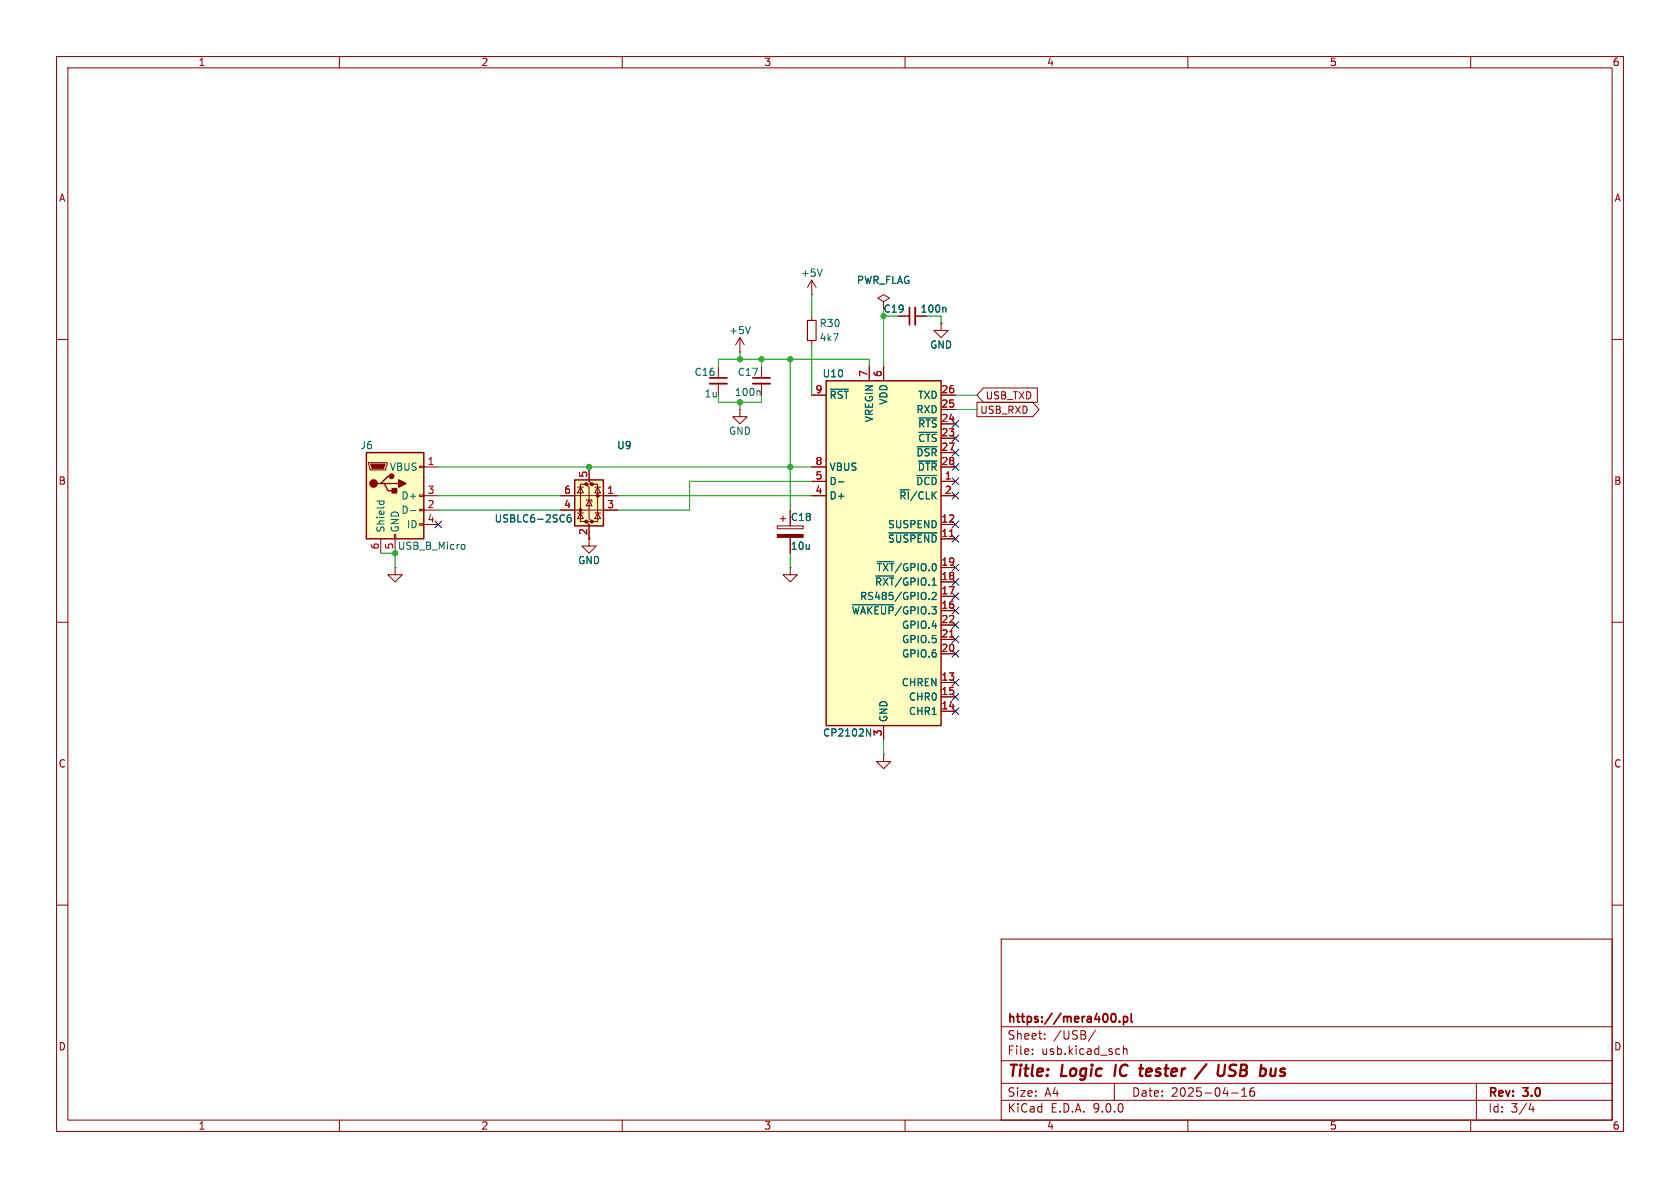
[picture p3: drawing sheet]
<svg xmlns="http://www.w3.org/2000/svg" width="297mm" height="210mm" viewBox="0 0 297 210" stroke-linecap="round" stroke-linejoin="round" font-family="sans-serif">
<g fill="none" stroke="#840000" stroke-width=".18">
<path d="M10 10h277v190h-277zM12 12h273v186h-273zM60 10v2M110 10v2M160 10v2M210 10v2M260 10v2M143.5 55.9v.7M166.4 57.2v1.2h1.2l-1.2 1.3-1.3-1.3h1.3M166.4 57.2h.1M10 60h2M130.8 72.4v1.3h1.3l-1.3 1.2-1.3-1.2h1.3"/>
<path d="M130.8 72.4h.1M134.6 64.8v2M134.6 67.8v2.1M143.5 60.2v.8M285 60h2M10 110h2M285 110h2M10 160h2M177 166h108v32h-108zM285 160h2M60 198v2M110 198v2"/>
<path d="M160 198v2M177 194.5h108M177 191.5h108M177 187.5h108M177 181.5h108M182.5 186.3v.1M182.5 185.5v.1M184.7 183.6v.1M184.7 182.8v.1M193.7 182.1l-1.3 2M197 191.5v3M197.8 185.4l.2 .1"/>
<path d="M198 186.3l-.2 .1M198.6 184.9v1.5M198.6 185.5l.2-.1 .4 .1v.9M210 198v2M217.7 193.2h1.2M219.5 193.8h.9M219.5 192.7l.5-.4v1.5M221.7 192.3a.59 .59 0 0 0-.7 .6v.6l.1 .2 .4 .1 .2-.1 .1-.5-.1-.3h-.5l-.2 .3M260 198v2M261 191.5v6.5M270.7 195l-.4 1.1h.9M271 195.6v1"/>
</g>
<path d="M197.3 188.2l-.3 2M201.4 188.9h.7M201.8 190.2h.2M213.3 188.1l-2.1 2.6M216.6 188.2l-.3 1.8M217.2 190.1l.8 .1M217.8 188.2l-.2 .1a.46 .46 0 0 0-.2 .5 .46 .46 0 0 0 .3 .4l.4 .1M225.6 188.9l-.2 1.3" fill="none" stroke="#840000" stroke-width=".4"/>
<path d="M133.1 66.8h3M196.4 179.8l.2-.5 .2-.1a.81 .81 0 0 1 .6 .6 .81 .81 0 0 1-.3 .8h-.5l-.2-.5M198.6 179.8l.5-.1 .2 .3v.4l-.1 .2h-.6M198.6 179.7v1.5M200 179.2v1.3l.2 .2M197.9 180.5v.2" fill="none" stroke="#840000" stroke-width=".3"/>
<path d="M133.1 67.8h3" fill="none" stroke="#840000" stroke-width=".33"/>
<path d="M134.2 69.1l.2 .2v.6" fill="none" stroke="#006464" stroke-width=".18"/>
<path d="M142.7 56.6h1.6v3.6h-1.6z" fill="none" stroke="#840000" stroke-width=".2"/>
<path d="M101.6 84.8h5.1v8.2h-5.1z" fill="#ffffc2"/>
<g fill="#840000" stroke="#840000" stroke-width=".18">
<path d="M137.4 94.5h4.6v.5h-4.6z"/>
<circle cx="105.7" cy="87.6" r=".25"/>
<circle cx="104.6" cy="85.6" r=".25"/>
<circle cx="104.6" cy="92.2" r=".25"/>
<circle cx="103.6" cy="85.6" r=".25"/>
<circle cx="103.6" cy="92.2" r=".25"/>
<circle cx="102.6" cy="90.2" r=".25"/>
</g>
<g fill="none" stroke="#840000" stroke-width=".18">
<path d="M130.8 59.7l-.8 1.3M130.8 59.7l.8 1.3M130.8 59.7v2.5M158.7 55.9h2.1M161.8 55.9h2M130.8 62.2h.1M99.1 87.6h10.1M99.1 90.2h10.1M102.1 90.7h1M102.1 86.1h1M102.6 86.1l.5 1h-1zM102.6 90.7l.5 1h-1z"/>
<path d="M103.6 88.4h1v.4M103.6 85.6h-1v6.6h1M104.1 82.6v2.5l.5 .5h-1l.5 .5v5.6l.5 .5h-1l.5 .5v3.8h1.3l-1.3 1.3-1.2-1.3h1.2M104.1 88.4l.5 1h-1zM104.6 85.6h1.1v6.6h-1.1M105.2 90.7h1M105.2 86.1h1M105.7 86.1l.5 1h-1zM105.7 90.7l.5 1h-1zM137.4 93h4.6v.5h-4.6zM137.9 91.7h1M138.4 91.2v1"/>
<path d="M139.7 90.2v2.8M139.7 95v2.8M69.8 100.3v1.3h1.3l-1.3 1.3-1.2-1.3h1.2M69.8 100.3h.1M139.7 100.3v1.3h1.3l-1.3 1.3-1.3-1.3h1.3M139.7 100.3h.1M156.2 133.4v1.2h1.3l-1.3 1.3-1.3-1.3h1.3M156.2 133.4h.1"/>
</g>
<path d="M101.6 84.8h5.1v8.2h-5.1z" fill="none" stroke="#840000" stroke-width=".25"/>
<path d="M132.6 57.7l-.4 1.3M167 54.3l.2 .2v.7M100.9 91l-.4 .1a.86 .86 0 0 0 0 1.2l.4-.1 .1-.5-.2-.2h-.3l-.2 .2" fill="none" stroke="#006464" stroke-width=".18"/>
<path d="M160.8 54.4v3" fill="none" stroke="#840000" stroke-width=".3"/>
<path d="M161.8 54.4v3" fill="none" stroke="#840000" stroke-width=".33"/>
<path d="M64.8 80h10.1v15.3h-10.1z" fill="#ffffc2"/>
<path d="M64.8 80h10.1v15.3h-10.1zM67.3 85.5h.6l.7 1.2h1.2M67.9 85.5h2.6M69.2 84.2h-.6l-1.3 1.3h-.6" fill="none" stroke="#840000" stroke-width=".25"/>
<g fill="none" stroke="#840000" stroke-width=".18">
<path d="M156.2 53.3l1-.6-1-.6-1 .6 1 .6v1.3M65.2 81.8h3.3v.2l-.3 1.1h-2.8zM67.3 95.3v2.5M69.7 94.5h.3v.8h-.3zM69.8 95.3v2.5M74.2 82.4h.7v.3h-.7zM74.2 87.5h.7v.3h-.7zM74.2 90h.7v.3h-.7zM74.2 92.6h.7v.2h-.7zM74.9 82.6h2.6M74.9 87.6h2.6M74.9 90.2h2.6"/>
<path d="M74.9 92.7h2.6"/>
</g>
<path d="M65.5 82h2.6l-.3 .8h-2z" fill="#840000" stroke="#840000" stroke-width=".18"/>
<g fill="#840000" stroke="#840000" stroke-width=".25">
<path d="M69.3 86.4h.8v.7h-.8z"/>
<path d="M70.5 84.8l1.3 .7-1.3 .6z"/>
<circle cx="66" cy="85.5" r=".63"/>
<circle cx="69.2" cy="84.2" r=".38"/>
</g>
<path d="M66.6 88.6h1.3M67.1 88.6l-.1 .3M67.8 88.6l.1 .3M72.5 90.3h1M81.8 96.3h.3l.1 .2-.1 .5-.3 .1" fill="none" stroke="#006464" stroke-width=".18"/>
<path d="M146 67.3h20.4v61h-20.4z" fill="#ffffc2"/>
<path d="M146 67.3h20.4v61h-20.4z" fill="none" stroke="#840000" stroke-width=".25"/>
<g fill="none" stroke="#840000" stroke-width=".18">
<path d="M143.5 52.1h.1M143.5 49.5l-.8 1.3M143.5 49.5l.8 1.3M143.5 49.5v2.6M158.7 55.9h2.1M161.8 55.9h2M166.4 57.2h.1M127 64.8v2M127 67.8v2.1M143.5 69.9h2.5M153.7 64.8v2.5M156.2 64.8v2.5"/>
<path d="M166.4 69.9h2.5M166.4 72.4h2.5M166.4 74.9h2.5M166.4 77.5h2.5M172.7 71.1h9.9l1.1 1.3-1.1 1.3h-9.9zM173.8 68.6h9.6v2.5h-9.6l-1.1-1.2zM99.1 87.6h2.5M99.1 90.2h2.5M104.1 82.6v2.5M104.1 92.7v2.6M106.7 87.6h2.5M106.7 90.2h2.5"/>
<path d="M139.7 90.2v2.8M139.7 95v2.8M143.5 82.6h2.5M143.5 85.1h2.5M143.5 87.6h2.5M166.4 82.6h2.5M166.4 85.1h2.5M166.4 87.6h2.5M166.4 80h2.5M166.4 92.7h2.5M166.4 95.3h2.5M166.4 100.3h2.5"/>
<path d="M166.4 102.9h2.5M166.4 105.4h2.5M166.4 108h2.5M166.4 110.5h2.5M166.4 113h2.5M166.4 115.6h2.5M156.2 128.3v2.5M166.4 120.7h2.5M166.4 123.2h2.5M166.4 125.7h2.5"/>
</g>
<g fill="none" stroke="#006464" stroke-width=".18">
<path d="M145.3 47.6l-.4 1.2M167 54.3l.2 .2v.7M146.8 68.8h3.2M162.1 79h3.5M162.4 73.9h3.2M162.4 76.4h3.2M100.9 91l-.4 .1a.86 .86 0 0 0 0 1.2l.4-.1 .1-.5-.2-.2h-.3l-.2 .2M148.2 85.2h1M155.1 99.3h2.9M157.1 94.2h8.5M162.1 84h3.5M162.4 81.5h3.2"/>
<path d="M150.7 106.9h7.3M154.8 101.8h3.2M164.2 105.9v.1M164.8 104.8l.5-.1 .2 .4-.8 .9h.8M153.2 128.8l.7 1.3v-1.3"/>
</g>
<path d="M167.9 94.8h.7M167.9 112.6h.7" fill="none" stroke="#a90000" stroke-width=".18"/>
<path d="M125.5 66.8h3" fill="none" stroke="#840000" stroke-width=".3"/>
<path d="M125.5 67.8h3" fill="none" stroke="#840000" stroke-width=".33"/>
<g fill="none" stroke="#009600" stroke-width=".18">
<path d="M143.5 52.1v3.8M156.2 55.9v8.9M166.4 55.9v1.3M127 64.8v-1.3h26.7v1.3M127 69.9v1.2h7.6v-1.2M130.8 62.2v1.3M130.8 71.1v1.3M134.6 63.5v1.3M139.7 63.5v26.7M143.5 61v8.9M168.9 69.9h3.8M168.9 72.4h3.8"/>
<path d="M67.3 97.8h2.5v2.5M77.5 82.6h66M77.5 87.6h21.6M77.5 90.2h21.6M109.2 87.6h34.3M139.7 97.8v2.5M143.5 85.1h-21.6v5.1h-12.7M156.2 130.8v2.6"/>
</g>
<g fill="none" stroke="#000084" stroke-width=".18">
<path d="M168.3 74.3l1.2 1.2M168.3 76.9l1.2 1.2M168.3 79.4l1.2 1.2M169.5 74.3l-1.2 1.2M169.5 76.9l-1.2 1.2M169.5 79.4l-1.2 1.2M76.9 92.1l1.2 1.2M78.1 92.1l-1.2 1.2M168.3 94.6l1.2 1.3M168.3 92.1l1.2 1.2M168.3 99.7l1.2 1.2M168.3 81.9l1.2 1.3"/>
<path d="M168.3 84.5l1.2 1.2M168.3 87l1.2 1.2M169.5 94.6l-1.2 1.3M169.5 92.1l-1.2 1.2M169.5 99.7l-1.2 1.2M169.5 81.9l-1.2 1.3M169.5 84.5l-1.2 1.2M169.5 87l-1.2 1.2M168.3 115l1.2 1.2M168.3 104.8l1.2 1.2M168.3 112.4l1.2 1.2M168.3 107.3l1.2 1.3"/>
<path d="M168.3 109.9l1.2 1.2M168.3 102.3l1.2 1.2M169.5 115l-1.2 1.2M169.5 104.8l-1.2 1.2M169.5 112.4l-1.2 1.2M169.5 107.3l-1.2 1.3M169.5 109.9l-1.2 1.2M169.5 102.3l-1.2 1.2M168.3 122.6l1.2 1.2M168.3 125.1l1.2 1.2M168.3 120l1.2 1.3M169.5 122.6l-1.2 1.2"/>
<path d="M169.5 125.1l-1.2 1.2M169.5 120l-1.2 1.3"/>
</g>
<g fill="#009600" stroke="#009600" stroke-width=".18">
<circle cx="156.2" cy="55.9" r=".46"/>
<circle cx="134.6" cy="63.5" r=".46"/>
<circle cx="139.7" cy="63.5" r=".46"/>
<circle cx="139.7" cy="82.6" r=".46"/>
<circle cx="104.1" cy="82.6" r=".46"/>
<circle cx="69.8" cy="97.8" r=".46"/>
<circle cx="130.8" cy="63.5" r=".46"/>
<circle cx="130.8" cy="71.1" r=".46"/>
</g>
<g font-size="2.8" fill="#840000">
<text x="178" y="190.9">Title:</text>
<text x="187.7" y="190.9">Logic</text>
<text x="197.9" y="190.9">IC</text>
<text x="203.2" y="190.9">tester</text>
<text x="214.1" y="190.9">/</text>
<text x="218.5" y="190.9">USB</text>
<text x="226.8" y="190.9">bus</text>
</g>
<g font-size="2.1" fill="#840000">
<text x="178" y="184">Sheet:</text>
<text x="178" y="181.2">https://mera400.pl</text>
<text x="186.2" y="184">/USB/</text>
<text x="178" y="186.7">File:</text>
<text x="184.1" y="186.7">usb.kicad_sch</text>
<text x="178" y="196.9">KiCad</text>
<text x="178" y="194.1">Size:</text>
<text x="184.7" y="194.1">A4</text>
<text x="185.7" y="196.9">E.D.A.</text>
<text x="193.3" y="196.9">9.0.0</text>
<text x="200" y="194.1">Date:</text>
<text x="207" y="194.1">2025-04-16</text>
<text x="263" y="194.3">Rev:</text>
<text x="263" y="196.9">Id:</text>
<text x="267.1" y="196.9">3/4</text>
<text x="269.4" y="194.3">3.0</text>
</g>
<g font-size="1.8" fill="#840000">
<text x="35" y="11.9">1</text>
<text x="85" y="11.9">2</text>
<text x="135" y="11.9">3</text>
<text x="185" y="11.9">4</text>
<text x="235" y="11.9">5</text>
<text x="285" y="11.9">6</text>
<text x="10.3" y="35.9">A</text>
<text x="285.3" y="35.9">A</text>
<text x="156.1" y="55.5">C19</text>
<text x="174.1" y="70.8">USB_TXD</text>
<text x="173.2" y="73.3">USB_RXD</text>
<text x="10.3" y="85.9">B</text>
<text x="285.3" y="85.9">B</text>
<text x="10.3" y="135.9">C</text>
<text x="285.3" y="135.9">C</text>
<text x="10.3" y="185.9">D</text>
<text x="285.3" y="185.9">D</text>
<text x="35" y="199.9">1</text>
<text x="85" y="199.9">2</text>
<text x="135" y="199.9">3</text>
<text x="185" y="199.9">4</text>
<text x="235" y="199.9">5</text>
<text x="285" y="199.9">6</text>
</g>
<g font-size="1.8" fill="#006464">
<text x="141.5" y="49.1">+5V</text>
<text x="151.4" y="50.4">PWR_FLAG</text>
<text x="128.8" y="59.3">+5V</text>
<text x="144.8" y="58">R30</text>
<text x="162.6" y="55.5">100n</text>
<text x="144.8" y="60.6">4k7</text>
<text x="164.3" y="61.8">GND</text>
<text x="122.7" y="66.6">C16</text>
<text x="124.5" y="70.5">1u</text>
<text x="129.8" y="70.2">100n</text>
<text x="130.3" y="66.6">C17</text>
<text x="145.3" y="66.9">U10</text>
<text x="146.6" y="70.7">~{RST}</text>
<text x="157.1" y="71.6" transform="rotate(-90 157.1 71.6)">VDD</text>
<text x="162.2" y="70.7">TXD</text>
<text x="128.8" y="77.1">GND</text>
<text x="154.5" y="74.7" transform="rotate(-90 154.5 74.7)">VREGIN</text>
<text x="161.9" y="73.3">RXD</text>
<text x="162.2" y="75.8">~{RTS}</text>
<text x="63.6" y="79.6">J6</text>
<text x="68.8" y="83.4">VBUS</text>
<text x="109" y="79.6">U9</text>
<text x="146.6" y="83.4">VBUS</text>
<text x="161.9" y="80.9">~{DSR}</text>
<text x="162.2" y="83.4">~{DTR}</text>
<text x="162.2" y="78.3">~{CTS}</text>
<text x="70.9" y="88.5">D+</text>
<text x="146.6" y="86">D-</text>
<text x="146.6" y="88.5">D+</text>
<text x="158.9" y="88.5">~{RI}/CLK</text>
<text x="161.8" y="86">~{DCD}</text>
<text x="68.2" y="94.2" transform="rotate(-90 68.2 94.2)">Shield</text>
<text x="70.7" y="94.2" transform="rotate(-90 70.7 94.2)">GND</text>
<text x="70.9" y="91">D-</text>
<text x="71.8" y="93.6">ID</text>
<text x="87.3" y="92.6">USBLC6-2SC6</text>
<text x="139.7" y="92.3">C18</text>
<text x="156.9" y="93.6">SUSPEND</text>
<text x="70.2" y="97.4">USB_B_Micro</text>
<text x="102.1" y="99.9">GND</text>
<text x="139.7" y="97.4">10u</text>
<text x="154.9" y="101.2">~{TXT}/GPIO.0</text>
<text x="156.9" y="96.1">~{SUSPEND}</text>
<text x="151.9" y="106.3">RS485/GPIO.2</text>
<text x="154.6" y="103.7">~{RXT}/GPIO.1</text>
<text x="150.5" y="108.8">~{WAKEUP}/GPIO.3</text>
<text x="159.4" y="111.4">GPIO.4</text>
<text x="159.4" y="113.9">GPIO.5</text>
<text x="159.4" y="116.4">GPIO.6</text>
<text x="159.3" y="121.5">CHREN</text>
<text x="160.6" y="124.1">CHR0</text>
<text x="145.4" y="130.4">CP2102N</text>
<text x="157.1" y="127.8" transform="rotate(-90 157.1 127.8)">GND</text>
<text x="160.6" y="126.6">CHR1</text>
</g>
<g font-size="1.8" fill="#a90000">
<text x="144.1" y="69.6">9</text>
<text x="153.4" y="66.7" transform="rotate(-90 153.4 66.7)">7</text>
<text x="156" y="66.7" transform="rotate(-90 156 66.7)">6</text>
<text x="166.3" y="69.6">26</text>
<text x="166.3" y="72.1">25</text>
<text x="166.3" y="74.7">24</text>
<text x="166.3" y="77.2">23</text>
<text x="75.5" y="82.3">1</text>
<text x="144.1" y="82.3">8</text>
<text x="166.3" y="79.8">27</text>
<text x="166.3" y="82.3">28</text>
<text x="75.5" y="87.4">3</text>
<text x="75.5" y="89.9">2</text>
<text x="99.6" y="87.4">6</text>
<text x="99.6" y="89.9">4</text>
<text x="103.9" y="84.5" transform="rotate(-90 103.9 84.5)">5</text>
<text x="107.2" y="87.4">1</text>
<text x="107.2" y="89.9">3</text>
<text x="144.1" y="84.8">5</text>
<text x="144.1" y="87.4">4</text>
<text x="166.9" y="84.8">1</text>
<text x="166.9" y="87.4">2</text>
<text x="75.5" y="92.5">4</text>
<text x="103.9" y="94.7" transform="rotate(-90 103.9 94.7)">2</text>
<text x="166.3" y="92.5">12</text>
<text x="166.3" y="95">11</text>
<text x="67.1" y="97.2" transform="rotate(-90 67.1 97.2)">6</text>
<text x="69.6" y="97.2" transform="rotate(-90 69.6 97.2)">5</text>
<text x="166.3" y="100.1">19</text>
<text x="166.3" y="102.6">18</text>
<text x="166.3" y="105.2">17</text>
<text x="166.3" y="107.7">16</text>
<text x="166.3" y="110.2">22</text>
<text x="166.3" y="112.8">21</text>
<text x="166.3" y="115.3">20</text>
<text x="166.3" y="120.4">13</text>
<text x="166.3" y="122.9">15</text>
<text x="166.3" y="125.5">14</text>
<text x="156" y="130.2" transform="rotate(-90 156 130.2)">3</text>
</g>
</svg>
